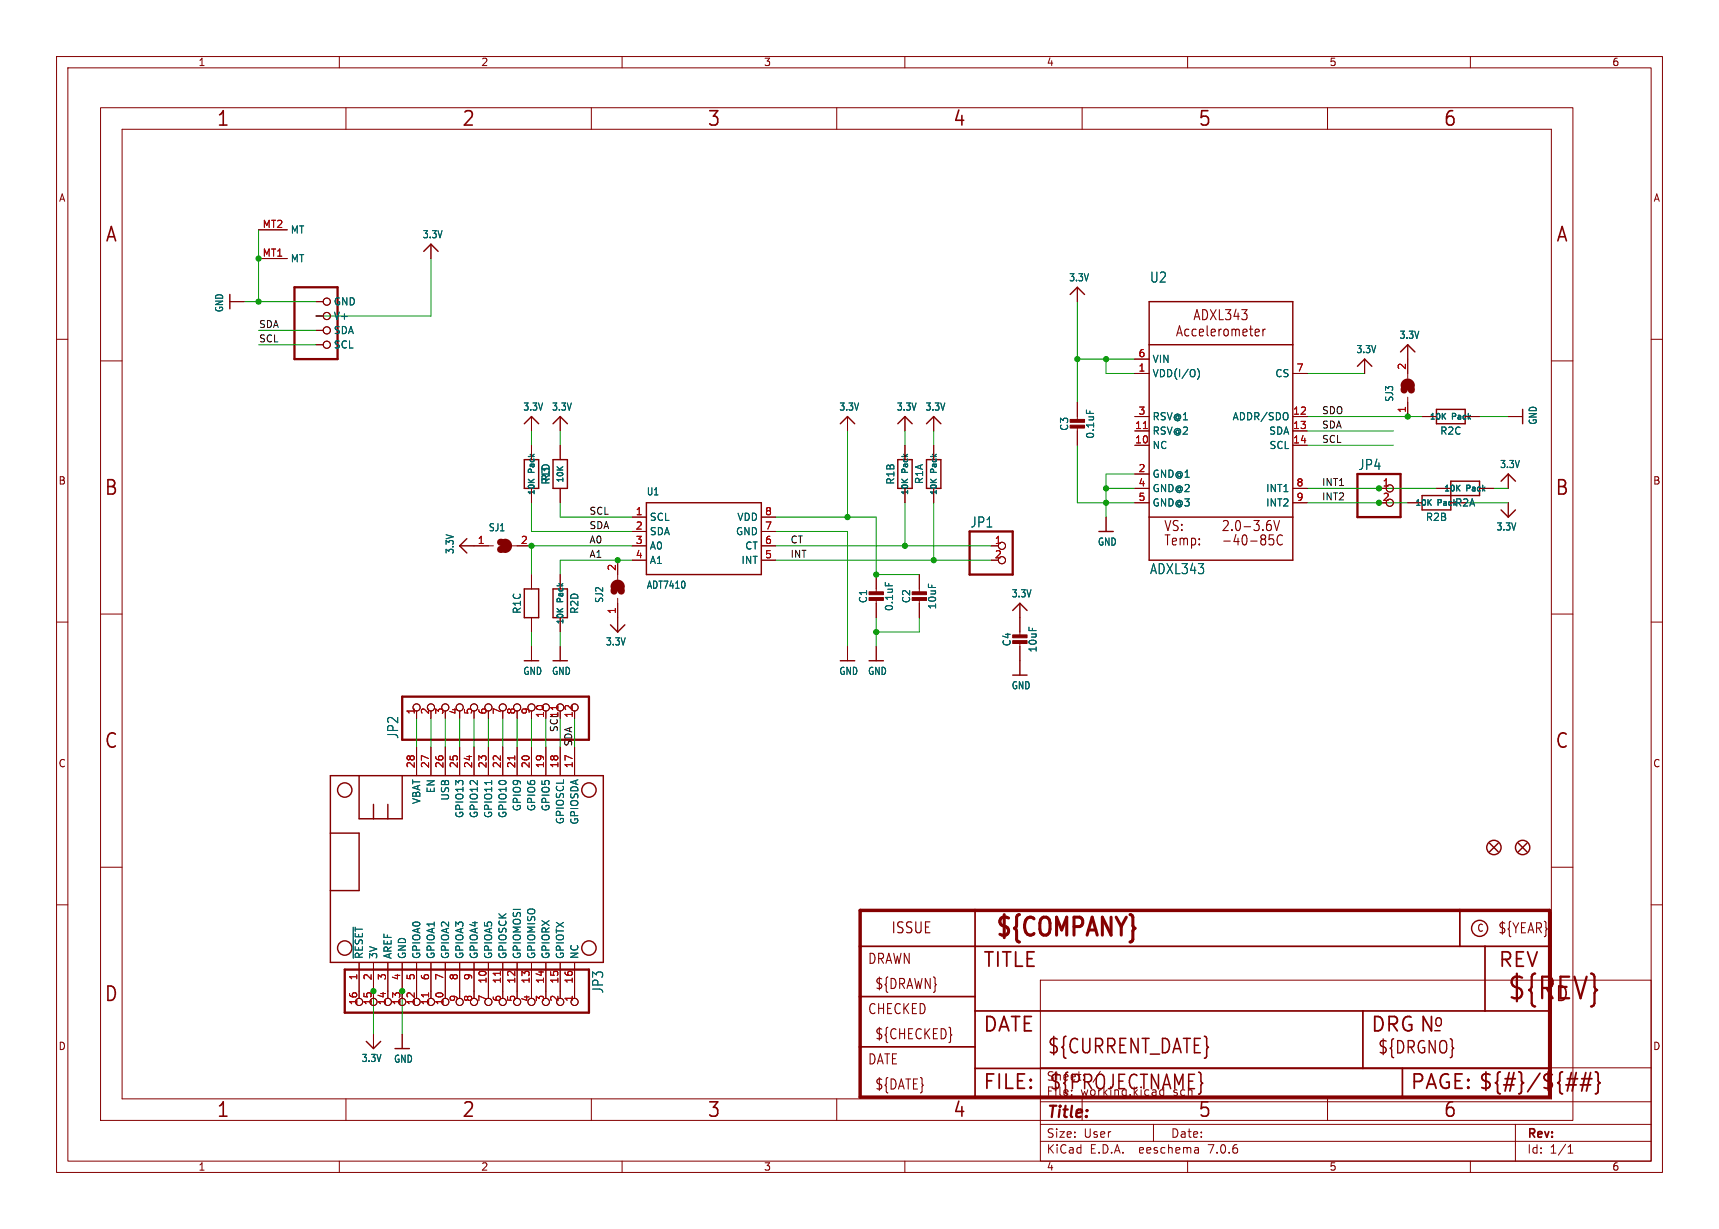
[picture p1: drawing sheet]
<svg xmlns="http://www.w3.org/2000/svg" width="304mm" height="217mm" viewBox="0 0 304 217" stroke-linecap="round" stroke-linejoin="round" font-family="sans-serif">
<g fill="none" stroke="#840000" stroke-width=".18">
<path d="M10 10h284v197.3h-284zM12 12h280v193.3h-280zM17.8 19h260.3v179.1h-260.3zM60 10v2M61.2 19v3.9M104.6 19v3.9M110 10v2M148 19v3.9M160 10v2M191.3 19v3.9M210 10v2M234.7 19v3.9"/>
<path d="M260 10v2M21.6 22.9h252.7v171.4h-252.7zM10 60h2M40.6 53.3h2.6M45.7 40.6h5.1M45.7 45.7h5.1M55.9 53.3h1.2M55.9 55.9h1.2M55.9 58.4h1.2M76.2 43.2v2.5M190.5 50.8v2.5M292 60h2"/>
<path d="M17.8 63.8h3.8M55.9 61h1.2M94 73.7v2.5M94 78.7v2.6M99.1 73.7v2.5M99.1 78.7v2.6M149.9 73.7v2.5M160 73.7v2.5M160 78.7v2.6M165.1 73.7v2.5M165.1 78.7v2.6M190.5 71.1v3.3"/>
<path d="M190.5 75.4v3.3M200.7 73.7h2.5M200.7 66h2.5M200.7 78.7h2.5M200.7 76.2h2.5M200.7 63.5h2.5M228.6 73.7h2.5M228.6 66h2.5M228.6 78.7h2.5M228.6 76.2h2.5M241.3 63.5v2.5M248.9 61v5.9"/>
<path d="M248.9 70.2v3.5M251.5 73.7h2.5M259.1 73.7h2.5M266.7 73.7h2.5M274.3 63.8h3.8M81.3 96.5h5.9M90.6 96.5h3.4M94 86.4v2.5M99.1 86.4v2.5M109.2 99.1v3.4M111.8 91.4h2.5M111.8 94h2.5"/>
<path d="M111.8 96.5h2.5M111.8 99.1h2.5M134.6 91.4h2.6M134.6 94h2.6M134.6 96.5h2.6M134.6 99.1h2.6M160 86.4v2.5M165.1 86.4v2.5M175.3 96.5h1.2M195.6 91.4v2.6M200.7 86.4h2.5M200.7 88.9h2.5"/>
<path d="M200.7 83.8h2.5M228.6 86.4h2.5M228.6 88.9h2.5M243.8 86.4h1.3M248.9 88.9h2.6M254 86.4h2.5M256.5 88.9h2.6M261.6 86.4h2.6M266.7 83.8v2.6M266.7 88.9v2.5M10 110h2M17.8 108.6h3.8"/>
<path d="M94 101.6v2.5M94 109.2v2.6M94 114.3v2.5M99.1 101.6v2.5M99.1 109.2v2.6M99.1 114.3v2.5M109.2 105.8v6M149.9 114.3v2.5M154.9 101.6v3.3M154.9 105.9v3.3M154.9 114.3v2.5M162.6 101.6v3.3"/>
<path d="M162.6 105.9v3.3M180.3 106.7v5.8M180.3 113.5v5.9M274.3 108.6h3.8M292 110h2M73.7 125.7v1.3M73.7 132.1v5.1M76.2 132.1v5.1M78.7 125.7v1.3M78.7 132.1v5.1M81.3 132.1v5.1M83.8 125.7v1.3"/>
<path d="M83.8 132.1v5.1M86.4 125.7v1.3M86.4 132.1v5.1M88.9 125.7v1.3M88.9 132.1v5.1M91.4 125.7v1.3M91.4 132.1v5.1M94 125.7v1.3M94 132.1v5.1M96.5 132.1v5.1M99.1 132.1v5.1M101.6 132.1v5.1"/>
<path d="M10 160h2M17.8 153.4h3.8M274.3 153.4h3.8M292 160h2M63.5 170.2v6.3M66 170.2v6.3M68.6 170.2v6.3M71.1 170.2v6.3M73.7 170.2v6.3M76.2 170.2v6.3M78.7 170.2v6.3M81.3 170.2v6.3"/>
<path d="M83.8 170.2v6.3M86.4 170.2v6.3M88.9 170.2v6.3M91.4 170.2v6.3M94 170.2v6.3M96.5 170.2v6.3M99.1 170.2v6.3M101.6 170.2v6.3M184 173.3h108v32h-108zM61.2 194.3v3.8M66 182.9v2.5M71.1 182.9v2.5"/>
<path d="M104.6 194.3v3.8M148 194.3v3.8M184 198.8h108M184 194.8h108M184 188.8h108M191.3 194.3v3.8M204 198.8v3M234.7 194.3v3.8M268 198.8v6.5M60 205.3v2M110 205.3v2M160 205.3v2"/>
<path d="M184 201.8h108M210 205.3v2M211.8 203l.1 .9M211.9 203.8l-.1 .1M211.9 203.3h-.1M260 205.3v2M277.3 203.9h.8M277.3 202.8l.4-.4v1.5"/>
<circle cx="57.8" cy="55.9" r=".63"/>
<circle cx="57.8" cy="53.3" r=".63"/>
<circle cx="57.8" cy="58.4" r=".63"/>
<circle cx="57.8" cy="61" r=".63"/>
<circle cx="177.2" cy="96.5" r=".63"/>
<circle cx="177.2" cy="99.1" r=".63"/>
<circle cx="245.7" cy="88.9" r=".63"/>
<circle cx="245.7" cy="86.4" r=".63"/>
<circle cx="73.7" cy="125.1" r=".63"/>
<circle cx="76.2" cy="125.1" r=".63"/>
<circle cx="78.7" cy="125.1" r=".63"/>
<circle cx="81.3" cy="125.1" r=".63"/>
<circle cx="83.8" cy="125.1" r=".63"/>
<circle cx="86.4" cy="125.1" r=".63"/>
<circle cx="88.9" cy="125.1" r=".63"/>
<circle cx="91.4" cy="125.1" r=".63"/>
<circle cx="94" cy="125.1" r=".63"/>
<circle cx="96.5" cy="125.1" r=".63"/>
<circle cx="99.1" cy="125.1" r=".63"/>
<circle cx="101.6" cy="125.1" r=".63"/>
<circle cx="63.5" cy="177.2" r=".63"/>
<circle cx="66" cy="177.2" r=".63"/>
<circle cx="68.6" cy="177.2" r=".63"/>
<circle cx="71.1" cy="177.2" r=".63"/>
<circle cx="73.7" cy="177.2" r=".63"/>
<circle cx="76.2" cy="177.2" r=".63"/>
<circle cx="78.7" cy="177.2" r=".63"/>
<circle cx="81.3" cy="177.2" r=".63"/>
<circle cx="83.8" cy="177.2" r=".63"/>
<circle cx="86.4" cy="177.2" r=".63"/>
<circle cx="88.9" cy="177.2" r=".63"/>
<circle cx="91.4" cy="177.2" r=".63"/>
<circle cx="94" cy="177.2" r=".63"/>
<circle cx="96.5" cy="177.2" r=".63"/>
<circle cx="99.1" cy="177.2" r=".63"/>
<circle cx="101.6" cy="177.2" r=".63"/>
</g>
<path d="M52.1 50.8h7.6v12.7h-7.6zM171.4 94h7.7v7.6h-7.7zM240 83.8h7.6v7.6h-7.6zM71.1 123.2h33v7.6h-33zM61 171.4h43.1v7.7h-43.1z" fill="none" stroke="#840000" stroke-width=".41"/>
<g fill="none" stroke="#840000" stroke-width=".25">
<path d="M40.6 52.1v2.5M74.9 44.4l1.3-1.2 1.3 1.2M189.2 52.1l1.3-1.3 1.3 1.3M203.2 53.3h25.4v45.8h-25.4zM92.7 74.9l1.3-1.2 1.2 1.2M97.8 74.9l1.3-1.2 1.2 1.2M148.6 74.9l1.3-1.2 1.2 1.2M158.7 74.9l1.3-1.2 1.3 1.2M163.8 74.9l1.3-1.2 1.3 1.2M203.2 61h25.4M240 64.8l1.3-1.3 1.3 1.3M247.6 62.2l1.3-1.2 1.3 1.2"/>
<path d="M254 72.4h5.1v2.5h-5.1zM269.2 72.4v2.5M82.5 95.2l-1.2 1.3 1.2 1.3M92.7 81.3h2.5v5.1h-2.5zM97.8 81.3h2.5v5.1h-2.5zM114.3 88.9h20.3v12.7h-20.3zM158.7 81.3h2.6v5.1h-2.6zM163.8 81.3h2.6v5.1h-2.6zM194.3 94h2.5M203.2 91.4h25.4M251.5 87.6h10.1v-2.5h-5.1v5.1h-5zM265.4 85.1l1.3-1.3 1.3 1.3"/>
<path d="M265.4 90.2l1.3 1.2 1.3-1.2M92.7 116.8h2.5M92.7 104.1h2.5v5.1h-2.5zM97.8 116.8h2.5M97.8 104.1h2.5v5.1h-2.5zM107.9 110.5l1.3 1.3 1.3-1.3M148.6 116.8h2.5M153.7 116.8h2.5M179.1 107.9l1.2-1.2 1.3 1.2M179.1 119.4h2.5M58.4 137.2h48.3v33h-48.3zM63.5 137.2v7.6h7.6v-7.6"/>
<path d="M58.4 147.3h5.1v10.2h-5.1M66 142.2v2.6M68.6 142.2v2.6M263.4 149.1l1.5 1.5M264.9 149.1l-1.5 1.5M268.5 149.1l1.5 1.5M270 149.1l-1.5 1.5M64.8 184.1l1.2 1.3 1.3-1.3M69.8 185.4h2.6"/>
<circle cx="61" cy="139.7" r="1.27"/>
<circle cx="104.1" cy="139.7" r="1.27"/>
<circle cx="264.2" cy="149.9" r="1.27"/>
<circle cx="269.2" cy="149.9" r="1.27"/>
<circle cx="61" cy="167.6" r="1.27"/>
<circle cx="104.1" cy="167.6" r="1.27"/>
<circle cx="261.6" cy="164.2" r="1.42"/>
</g>
<g fill="#840000" stroke="#840000" stroke-width=".18">
<path d="M153.7 105.7h2.5v.5h-2.5z"/>
<path d="M153.7 104.6h2.5v.6h-2.5z"/>
<path d="M189.2 75.2h2.6v.5h-2.6z"/>
<path d="M189.2 74.2h2.6v.5h-2.6z"/>
<path d="M179.1 113.3h2.5v.5h-2.5z"/>
<path d="M179.1 112.3h2.5v.5h-2.5z"/>
<path d="M161.3 105.7h2.5v.5h-2.5z"/>
<path d="M161.3 104.6h2.5v.6h-2.5z"/>
</g>
<path d="M192.1 72.5v.6M211.7 65.2a1.46 1.46 0 0 1 0 1.9M227.7 73.2v.9M156.5 103v.6M86.9 138v.7M62.5 164v5.4" fill="none" stroke="#006464" stroke-width=".18"/>
<g fill="none" stroke="#840000" stroke-width=".19">
<path d="M208.1 59.4l.5-1.8 .5 1.8M208.2 58.9h.7M210.2 58.3l-.4-.1-.3 .3v.6l.1 .2h.6M211.2 56.5l.5-1.7 .5 1.7M211.3 56h.7M211.5 58.3l-.4-.1-.3 .3v.6l.1 .2h.6M212.1 58.8l.7-.2-.1-.3-.4-.1-.2 .3 .1 .8h.5M212.7 54.8a.94 .94 0 0 1 .9 .6 .94 .94 0 0 1-.4 1l-.5 .1zM213.5 57.6v1.5l.2 .3M214 54.8l1 1.7M214.2 58.8l.7-.2-.1-.3-.4-.1-.2 .3v.8h.6M215 54.8l-1 1.7"/>
<path d="M215.5 58.2v1.2M215.6 54.8v1.7h.7M216 58.2l-.3 .1-.2 .2M216.5 58.3a.39 .39 0 0 1 .7 .2l-.1 .7a.39 .39 0 0 1-.4 .2 .39 .39 0 0 1-.3-.3v-.6zM216.7 54.8h.9l-.5 .6 .5 .2v.8l-.3 .1h-.4l-.2-.1M217.8 58.4a.37 .37 0 0 1 .6-.1l.1 .2M217.8 58.2v1.2M218.5 58.5l.2-.3 .4 .1v1.1M218.5 58.5v.9M218.6 54.7l-.4 1.2h.9M218.9 55.3v1.2M219.6 54.8h.9l-.5 .6a.41 .41 0 0 1 .5 .4l-.1 .6-.6 .1-.2-.1"/>
<path d="M219.8 58.8l.7-.2-.1-.3-.4-.1-.2 .3 .1 .8h.5M220.9 58.2h.6M221.2 57.6v1.5v.2l.3 .1M221.9 58.8l.8-.2-.1-.3-.4-.1-.3 .3 .1 .8h.6M223.3 58.2v1.2M223.7 58.2l-.2 .1-.2 .2M224.7 92.8l.1 .3-.1 .6M225.2 94.6h-.7l-.1 .8 .2-.1h.5l.1 .3v.6l-.2 .2h-.4l-.2-.2M225.2 92l.5 1.8 .6-1.8M226.8 94.8l-.1-.1a.51 .51 0 0 0-.8 .3l-.1 .6a.68 .68 0 0 0 .7 .8l.3-.2M168.2 182.9l.1 .1-.1 .1"/>
</g>
<path d="M202.2 75.8h.7M91 133.7v.7M98.6 124.8v.7M75.8 175.6v.7M88.5 171.8v.7" fill="none" stroke="#a90000" stroke-width=".18"/>
<path d="M248.3 69a.64 .64 0 0 1 .6-.7 .64 .64 0 0 1 .7 .7M248.3 68.2a.64 .64 0 0 1 .6-.6 .64 .64 0 0 1 .7 .6M88.5 95.9a.64 .64 0 0 1 .7 .6 .64 .64 0 0 1-.7 .7M89.3 95.9a.64 .64 0 0 1 .6 .6 .64 .64 0 0 1-.6 .7M108.6 104.5a.64 .64 0 0 1 .6-.6 .64 .64 0 0 1 .7 .6M108.6 103.8a.64 .64 0 0 1 .6-.7 .64 .64 0 0 1 .7 .7" fill="none" stroke="#840000" stroke-width="1.3"/>
<path d="M152.1 161h121.9v33h-121.9z" fill="none" stroke="#840000" stroke-width=".61"/>
<path d="M152.1 176.2h20.3M152.1 167.3h121.9M172.4 161v33M172.4 178.8h101.6M241 178.8v10.1M258.1 161v6.3M262.6 167.3v11.5M152.1 185.1h20.3M172.4 188.9h101.6M248 188.9v5.1" fill="none" stroke="#840000" stroke-width=".3"/>
<path d="M276.9 191.8h1.8M277.1 190.8h1.9M278.7 189.7l-.7 3.2M279.4 191.8h1.9M279.7 190.8h1.8M280.4 189.7l-.7 3.2M281.3 189.7l-.8 3.2M282.1 189.5l.4 .2 .1 .2v1.2l.3 .4-.3 .3v1.2l-.1 .3-.4 .1" fill="none" stroke="#840000" stroke-width=".32"/>
<g fill="none" stroke="#009600" stroke-width=".18">
<path d="M43.2 53.3h12.7M45.7 58.4h10.2M45.7 40.6v12.7M76.2 45.7v10.2h-20.3M190.5 53.3v17.8M45.7 61h10.2M94 76.2v2.5M99.1 76.2v2.5M149.9 76.2v15.2M160 76.2v2.5M165.1 76.2v2.5M190.5 78.7v10.2h10.2"/>
<path d="M190.5 63.5h10.2M195.6 63.5v2.5h5.1M231.1 76.2h15.3M231.1 66h10.2M231.1 73.7h20.4M231.1 78.7h15.3M261.6 73.7h5.1M94 88.9v5.1h17.8M99.1 88.9v2.5h12.7M111.8 99.1h-12.7v2.5M111.8 96.5h-17.8v5.1M137.2 99.1h38.1"/>
<path d="M137.2 91.4h17.7v10.2h7.7M137.2 96.5h38.1M137.2 94h12.7v20.3M160 88.9v7.6M165.1 88.9v10.2M195.6 86.4h5.1M200.7 83.8h-5.1v7.6M231.1 88.9h17.8M231.1 86.4h22.9M259.1 88.9h7.6M264.2 86.4h2.5M94 111.8v2.5"/>
<path d="M99.1 111.8v2.5M154.9 109.2v5.1M162.6 109.2v2.6h-7.7M73.7 127v5.1M76.2 127v5.1M78.7 127v5.1M81.3 127v5.1M83.8 127v5.1M86.4 127v5.1M88.9 127v5.1M91.4 127v5.1M94 127v5.1"/>
<path d="M96.5 127v5.1M99.1 127v5.1M101.6 127v5.1M66 175.3v7.6M71.1 175.3v7.6"/>
</g>
<g fill="#009600" stroke="#009600" stroke-width=".18">
<circle cx="195.6" cy="63.5" r=".46"/>
<circle cx="190.5" cy="63.5" r=".46"/>
<circle cx="243.8" cy="86.4" r=".46"/>
<circle cx="243.8" cy="88.9" r=".46"/>
<circle cx="195.6" cy="86.4" r=".46"/>
<circle cx="195.6" cy="88.9" r=".46"/>
<circle cx="66" cy="175.3" r=".46"/>
<circle cx="71.1" cy="175.3" r=".46"/>
<circle cx="165.1" cy="99.1" r=".46"/>
<circle cx="160" cy="96.5" r=".46"/>
<circle cx="149.9" cy="91.4" r=".46"/>
<circle cx="154.9" cy="101.6" r=".46"/>
<circle cx="154.9" cy="111.8" r=".46"/>
<circle cx="109.2" cy="99.1" r=".46"/>
<circle cx="45.7" cy="45.7" r=".46"/>
<circle cx="94" cy="96.5" r=".46"/>
<circle cx="45.7" cy="53.3" r=".46"/>
<circle cx="248.9" cy="73.7" r=".46"/>
</g>
<text font-size="5.3" fill="#840000" x="266.4" y="177.3">${REV}</text>
<text font-size="4.4" fill="#840000" x="175.7" y="166.3">${COMPANY}</text>
<g font-size="3.5" fill="#840000">
<text x="38.2" y="22.7">1</text>
<text x="81.6" y="22.7">2</text>
<text x="125" y="22.7">3</text>
<text x="168.4" y="22.7">4</text>
<text x="211.8" y="22.7">5</text>
<text x="255.1" y="22.7">6</text>
<text x="18.5" y="43.1">A</text>
<text x="275" y="43.1">A</text>
<text x="18.3" y="87.9">B</text>
<text x="274.9" y="87.9">B</text>
<text x="18.3" y="132.7">C</text>
<text x="274.9" y="132.7">C</text>
<text x="173.7" y="171.4">TITLE</text>
<text x="264.8" y="171.4">REV</text>
<text x="18.3" y="177.4">D</text>
<text x="274.9" y="177.4">D</text>
<text x="173.7" y="182.9">DATE</text>
<text x="242.3" y="182.9">DRG N</text>
<text x="185.1" y="186.7">${CURRENT_DATE}</text>
<text x="38.2" y="197.9">1</text>
<text x="81.6" y="197.9">2</text>
<text x="125" y="197.9">3</text>
<text x="168.4" y="197.9">4</text>
<text x="173.7" y="193">FILE:</text>
<text x="185.4" y="193">${PROJECTNAME}</text>
<text x="211.8" y="197.9">5</text>
<text x="249.3" y="193">PAGE: ${#}/${##}</text>
<text x="255.1" y="197.9">6</text>
</g>
<g font-size="3" fill="#840000">
<text x="253.4" y="181.9">o</text>
<text x="243.5" y="186.6">${DRGNO}</text>
</g>
<text font-size="2.8" fill="#840000" x="185" y="198.2">Title:</text>
<text font-size="2.7" fill="#840000" x="157.5" y="165.3">ISSUE</text>
<g font-size="2.5" fill="#006464">
<text x="203.3" y="50.2">U2</text>
<text x="240.1" y="83.3">JP4</text>
<text x="171.5" y="93.5">JP1</text>
<text x="203.3" y="101.7">ADXL343</text>
<text x="70.6" y="130.8" transform="rotate(-90 70.6 130.8)">JP2</text>
<text x="106.9" y="175.8" transform="rotate(-90 106.9 175.8)">JP3</text>
</g>
<g font-size="2.5" fill="#840000">
<text x="205.7" y="94.2">VS:</text>
<text x="215.9" y="94.2">2.0-3.6V</text>
<text x="205.7" y="96.7">Temp:</text>
<text x="215.9" y="96.7">-40-85C</text>
<text x="264.8" y="165.3">${YEAR}</text>
<text x="153.4" y="170.7">DRAWN</text>
<text x="153.4" y="179.6">CHECKED</text>
<text x="154.6" y="175.2">${DRAWN}</text>
<text x="154.6" y="184">${CHECKED}</text>
<text x="153.4" y="188.5">DATE</text>
<text x="154.6" y="192.9">${DATE}</text>
</g>
<g font-size="2.1" fill="#840000">
<text x="185" y="191.3">Sheet:</text>
<text x="193.2" y="191.3">/</text>
<text x="185" y="194">File:</text>
<text x="191" y="194">working.kicad_sch</text>
<text x="185" y="201.4">Size:</text>
<text x="191.6" y="201.4">User</text>
<text x="207" y="201.4">Date:</text>
<text x="270" y="201.6">Rev:</text>
<text x="185" y="204.2">KiCad</text>
<text x="192.7" y="204.2">E.D.A.</text>
<text x="201.6" y="204.2">eeschema</text>
<text x="213.9" y="204.2">7.0.6</text>
<text x="270" y="204.2">Id:</text>
<text x="274" y="204.2">1/1</text>
</g>
<g font-size="1.8" fill="#840000">
<text x="35" y="11.9">1</text>
<text x="85" y="11.9">2</text>
<text x="135" y="11.9">3</text>
<text x="185" y="11.9">4</text>
<text x="235" y="11.9">5</text>
<text x="285" y="11.9">6</text>
<text x="10.3" y="35.9">A</text>
<text x="292.3" y="35.9">A</text>
<text x="10.3" y="85.9">B</text>
<text x="292.2" y="85.9">B</text>
<text x="10.3" y="135.9">C</text>
<text x="292.2" y="135.9">C</text>
<text x="261.1" y="165">C</text>
<text x="10.3" y="185.9">D</text>
<text x="292.2" y="185.9">D</text>
<text x="35" y="207.2">1</text>
<text x="85" y="207.2">2</text>
<text x="135" y="207.2">3</text>
<text x="185" y="207.2">4</text>
<text x="235" y="207.2">5</text>
<text x="285" y="207.2">6</text>
</g>
<g font-size="1.8" fill="#a90000">
<text x="46.3" y="40.4">MT2</text>
<text x="46.3" y="45.5">MT1</text>
<text x="201.2" y="65.8">1</text>
<text x="201.2" y="63.2">6</text>
<text x="229.2" y="65.8">7</text>
<text x="248.7" y="65.5" transform="rotate(-90 248.7 65.5)">2</text>
<text x="200.6" y="75.9">11</text>
<text x="201.2" y="73.4">3</text>
<text x="228.6" y="73.4">12</text>
<text x="228.6" y="75.9">13</text>
<text x="248.7" y="73.1" transform="rotate(-90 248.7 73.1)">1</text>
<text x="200.6" y="78.5">10</text>
<text x="201.2" y="83.6">2</text>
<text x="228.6" y="78.5">14</text>
<text x="201.2" y="86.1">4</text>
<text x="201.2" y="88.6">5</text>
<text x="229.2" y="86.1">8</text>
<text x="229.2" y="88.6">9</text>
<text x="244.4" y="86.1">1</text>
<text x="244.4" y="88.6">2</text>
<text x="112.3" y="91.2">1</text>
<text x="112.3" y="93.7">2</text>
<text x="135.2" y="93.7">7</text>
<text x="135.2" y="91.2">8</text>
<text x="84.4" y="96.3">1</text>
<text x="92" y="96.3">2</text>
<text x="109" y="101" transform="rotate(-90 109 101)">2</text>
<text x="112.3" y="96.3">3</text>
<text x="112.3" y="98.8">4</text>
<text x="135.2" y="98.8">5</text>
<text x="135.2" y="96.3">6</text>
<text x="175.8" y="96.3">1</text>
<text x="175.8" y="98.8">2</text>
<text x="109" y="108.7" transform="rotate(-90 109 108.7)">1</text>
<text x="73.4" y="126.4" transform="rotate(-90 73.4 126.4)">1</text>
<text x="75.9" y="126.4" transform="rotate(-90 75.9 126.4)">2</text>
<text x="78.5" y="126.4" transform="rotate(-90 78.5 126.4)">3</text>
<text x="81" y="126.4" transform="rotate(-90 81 126.4)">4</text>
<text x="83.6" y="126.4" transform="rotate(-90 83.6 126.4)">5</text>
<text x="86.1" y="126.4" transform="rotate(-90 86.1 126.4)">6</text>
<text x="88.6" y="126.4" transform="rotate(-90 88.6 126.4)">7</text>
<text x="91.2" y="126.4" transform="rotate(-90 91.2 126.4)">8</text>
<text x="93.7" y="126.4" transform="rotate(-90 93.7 126.4)">9</text>
<text x="96.3" y="127" transform="rotate(-90 96.3 127)">10</text>
<text x="98.8" y="127" transform="rotate(-90 98.8 127)">11</text>
<text x="101.3" y="127" transform="rotate(-90 101.3 127)">12</text>
<text x="73.4" y="135.9" transform="rotate(-90 73.4 135.9)">28</text>
<text x="75.9" y="135.9" transform="rotate(-90 75.9 135.9)">27</text>
<text x="78.5" y="135.9" transform="rotate(-90 78.5 135.9)">26</text>
<text x="81" y="135.9" transform="rotate(-90 81 135.9)">25</text>
<text x="83.6" y="135.9" transform="rotate(-90 83.6 135.9)">24</text>
<text x="86.1" y="135.9" transform="rotate(-90 86.1 135.9)">23</text>
<text x="88.6" y="135.9" transform="rotate(-90 88.6 135.9)">22</text>
<text x="91.2" y="135.9" transform="rotate(-90 91.2 135.9)">21</text>
<text x="93.7" y="135.9" transform="rotate(-90 93.7 135.9)">20</text>
<text x="96.3" y="135.9" transform="rotate(-90 96.3 135.9)">19</text>
<text x="98.8" y="135.9" transform="rotate(-90 98.8 135.9)">18</text>
<text x="101.3" y="135.9" transform="rotate(-90 101.3 135.9)">17</text>
<text x="63.2" y="173.4" transform="rotate(-90 63.2 173.4)">1</text>
<text x="65.8" y="173.4" transform="rotate(-90 65.8 173.4)">2</text>
<text x="68.3" y="173.4" transform="rotate(-90 68.3 173.4)">3</text>
<text x="70.9" y="173.4" transform="rotate(-90 70.9 173.4)">4</text>
<text x="73.4" y="173.4" transform="rotate(-90 73.4 173.4)">5</text>
<text x="75.9" y="173.4" transform="rotate(-90 75.9 173.4)">6</text>
<text x="78.5" y="173.4" transform="rotate(-90 78.5 173.4)">7</text>
<text x="81" y="173.4" transform="rotate(-90 81 173.4)">8</text>
<text x="83.6" y="173.4" transform="rotate(-90 83.6 173.4)">9</text>
<text x="63.2" y="177.8" transform="rotate(-90 63.2 177.8)">16</text>
<text x="65.8" y="177.8" transform="rotate(-90 65.8 177.8)">15</text>
<text x="68.3" y="177.8" transform="rotate(-90 68.3 177.8)">14</text>
<text x="70.9" y="177.8" transform="rotate(-90 70.9 177.8)">13</text>
<text x="73.4" y="177.8" transform="rotate(-90 73.4 177.8)">12</text>
<text x="75.9" y="177.8" transform="rotate(-90 75.9 177.8)">11</text>
<text x="78.5" y="177.8" transform="rotate(-90 78.5 177.8)">10</text>
<text x="81" y="177.2" transform="rotate(-90 81 177.2)">9</text>
<text x="83.6" y="177.2" transform="rotate(-90 83.6 177.2)">8</text>
<text x="86.1" y="177.2" transform="rotate(-90 86.1 177.2)">7</text>
<text x="86.1" y="174" transform="rotate(-90 86.1 174)">10</text>
<text x="88.6" y="177.2" transform="rotate(-90 88.6 177.2)">6</text>
<text x="88.6" y="174" transform="rotate(-90 88.6 174)">11</text>
<text x="91.2" y="177.2" transform="rotate(-90 91.2 177.2)">5</text>
<text x="91.2" y="174" transform="rotate(-90 91.2 174)">12</text>
<text x="93.7" y="177.2" transform="rotate(-90 93.7 177.2)">4</text>
<text x="93.7" y="174" transform="rotate(-90 93.7 174)">13</text>
<text x="96.3" y="177.2" transform="rotate(-90 96.3 177.2)">3</text>
<text x="96.3" y="174" transform="rotate(-90 96.3 174)">14</text>
<text x="98.8" y="177.2" transform="rotate(-90 98.8 177.2)">2</text>
<text x="98.8" y="174" transform="rotate(-90 98.8 174)">15</text>
<text x="101.3" y="177.2" transform="rotate(-90 101.3 177.2)">1</text>
<text x="101.3" y="174" transform="rotate(-90 101.3 174)">16</text>
</g>
<g font-size="1.8" fill="#006464">
<text x="51.3" y="41.5">MT</text>
<text x="51.3" y="46.6">MT</text>
<text x="74.6" y="42.3">3.3V</text>
<text x="188.9" y="50">3.3V</text>
<text x="39.7" y="55.3" transform="rotate(-90 39.7 55.3)">GND</text>
<text x="58.9" y="54.2">GND</text>
<text x="58.9" y="56.7">V+</text>
<text x="58.9" y="59.3">SDA</text>
<text x="58.9" y="61.8">SCL</text>
<text x="203.7" y="64.4">VIN</text>
<text x="239.7" y="62.7">3.3V</text>
<text x="247.4" y="60.1">3.3V</text>
<text x="203.7" y="66.9">VDD(I/O)</text>
<text x="225.4" y="66.9">CS</text>
<text x="246.5" y="71.1" transform="rotate(-90 246.5 71.1)">SJ3</text>
<text x="92.4" y="72.8">3.3V</text>
<text x="97.5" y="72.8">3.3V</text>
<text x="148.3" y="72.8">3.3V</text>
<text x="158.5" y="72.8">3.3V</text>
<text x="163.5" y="72.8">3.3V</text>
<text x="189.1" y="76.3" transform="rotate(-90 189.1 76.3)">C3</text>
<text x="193.7" y="77.7" transform="rotate(-90 193.7 77.7)">0.1uF</text>
<text x="203.7" y="77.1">RSV@2</text>
<text x="203.7" y="74.5">RSV@1</text>
<text x="217.8" y="74.5">ADDR/SDO</text>
<text x="224.3" y="77.1">SDA</text>
<text x="254.6" y="77.1">R2C</text>
<text x="271.9" y="75.2" transform="rotate(-90 271.9 75.2)">GND</text>
<text x="203.7" y="79.6">NC</text>
<text x="224.4" y="79.6">SCL</text>
<text x="265.2" y="83">3.3V</text>
<text x="97.4" y="85.8" transform="rotate(-90 97.4 85.8)">R1D</text>
<text x="97.4" y="85.2" transform="rotate(-90 97.4 85.2)">R3</text>
<text x="114.3" y="87.8">U1</text>
<text x="158.3" y="85.8" transform="rotate(-90 158.3 85.8)">R1B</text>
<text x="163.4" y="85.7" transform="rotate(-90 163.4 85.7)">R1A</text>
<text x="203.7" y="84.7">GND@1</text>
<text x="203.7" y="87.2">GND@2</text>
<text x="203.7" y="89.8">GND@3</text>
<text x="223.8" y="87.2">INT1</text>
<text x="223.8" y="89.8">INT2</text>
<text x="257.2" y="89.8">R2A</text>
<text x="86.3" y="94.1">SJ1</text>
<text x="114.8" y="92.3">SCL</text>
<text x="114.8" y="94.8">SDA</text>
<text x="130" y="94.8">GND</text>
<text x="130.3" y="92.3">VDD</text>
<text x="252" y="92.3">R2B</text>
<text x="264.5" y="94">3.3V</text>
<text x="80.4" y="98.1" transform="rotate(-90 80.4 98.1)">3.3V</text>
<text x="114.8" y="97.4">A0</text>
<text x="114.8" y="99.9">A1</text>
<text x="131" y="99.9">INT</text>
<text x="131.7" y="97.4">CT</text>
<text x="194" y="96.7">GND</text>
<text x="106.8" y="106.7" transform="rotate(-90 106.8 106.7)">SJ2</text>
<text x="114.3" y="104.3">ADT7410</text>
<text x="153.5" y="106.8" transform="rotate(-90 153.5 106.8)">C1</text>
<text x="161.1" y="106.8" transform="rotate(-90 161.1 106.8)">C2</text>
<text x="165.7" y="107.9" transform="rotate(-90 165.7 107.9)">10uF</text>
<text x="178.8" y="105.8">3.3V</text>
<text x="92.3" y="108.7" transform="rotate(-90 92.3 108.7)">R1C</text>
<text x="102.5" y="108.7" transform="rotate(-90 102.5 108.7)">R2D</text>
<text x="158.1" y="108.2" transform="rotate(-90 158.1 108.2)">0.1uF</text>
<text x="92.4" y="119.5">GND</text>
<text x="97.5" y="119.5">GND</text>
<text x="107" y="114.3">3.3V</text>
<text x="148.3" y="119.5">GND</text>
<text x="153.4" y="119.5">GND</text>
<text x="178.9" y="114.4" transform="rotate(-90 178.9 114.4)">C4</text>
<text x="183.5" y="115.5" transform="rotate(-90 183.5 115.5)">10uF</text>
<text x="178.8" y="122.1">GND</text>
<text x="74.5" y="142.3" transform="rotate(-90 74.5 142.3)">VBAT</text>
<text x="77.1" y="140.4" transform="rotate(-90 77.1 140.4)">EN</text>
<text x="79.6" y="141.7" transform="rotate(-90 79.6 141.7)">USB</text>
<text x="92.3" y="143.6" transform="rotate(-90 92.3 143.6)">GPIO9</text>
<text x="94.8" y="143.6" transform="rotate(-90 94.8 143.6)">GPIO6</text>
<text x="97.4" y="143.6" transform="rotate(-90 97.4 143.6)">GPIO5</text>
<text x="82.1" y="144.8" transform="rotate(-90 82.1 144.8)">GPIO13</text>
<text x="84.7" y="144.8" transform="rotate(-90 84.7 144.8)">GPIO12</text>
<text x="87.2" y="144.8" transform="rotate(-90 87.2 144.8)">GPIO11</text>
<text x="89.8" y="144.8" transform="rotate(-90 89.8 144.8)">GPIO10</text>
<text x="99.9" y="145.9" transform="rotate(-90 99.9 145.9)">GPIOSCL</text>
<text x="102.5" y="145.9" transform="rotate(-90 102.5 145.9)">GPIOSDA</text>
<text x="64.4" y="169.7" transform="rotate(-90 64.4 169.7)">~{RESET}</text>
<text x="66.9" y="169.7" transform="rotate(-90 66.9 169.7)">3V</text>
<text x="69.4" y="169.7" transform="rotate(-90 69.4 169.7)">AREF</text>
<text x="72" y="169.7" transform="rotate(-90 72 169.7)">GND</text>
<text x="74.5" y="169.7" transform="rotate(-90 74.5 169.7)">GPIOA0</text>
<text x="77.1" y="169.7" transform="rotate(-90 77.1 169.7)">GPIOA1</text>
<text x="79.6" y="169.7" transform="rotate(-90 79.6 169.7)">GPIOA2</text>
<text x="82.1" y="169.7" transform="rotate(-90 82.1 169.7)">GPIOA3</text>
<text x="84.7" y="169.7" transform="rotate(-90 84.7 169.7)">GPIOA4</text>
<text x="87.2" y="169.7" transform="rotate(-90 87.2 169.7)">GPIOA5</text>
<text x="89.8" y="169.7" transform="rotate(-90 89.8 169.7)">GPIOSCK</text>
<text x="92.3" y="169.7" transform="rotate(-90 92.3 169.7)">GPIOMOSI</text>
<text x="94.8" y="169.7" transform="rotate(-90 94.8 169.7)">GPIOMISO</text>
<text x="97.4" y="169.7" transform="rotate(-90 97.4 169.7)">GPIORX</text>
<text x="99.9" y="169.7" transform="rotate(-90 99.9 169.7)">GPIOTX</text>
<text x="102.5" y="169.7" transform="rotate(-90 102.5 169.7)">NC</text>
<text x="63.9" y="188">3.3V</text>
<text x="69.6" y="188.1">GND</text>
</g>
<g font-size="1.7" fill="#0f0f0f">
<text x="45.7" y="58.1">SDA</text>
<text x="45.7" y="60.6">SCL</text>
<text x="233.7" y="75.9">SDA</text>
<text x="233.7" y="73.3">SDO</text>
<text x="233.7" y="78.4">SCL</text>
<text x="233.7" y="88.6">INT2</text>
<text x="233.7" y="86">INT1</text>
<text x="104.1" y="93.6">SDA</text>
<text x="104.1" y="91.1">SCL</text>
<text x="104.1" y="96.2">A0</text>
<text x="104.1" y="98.7">A1</text>
<text x="139.7" y="98.7">INT</text>
<text x="139.7" y="96.2">CT</text>
<text x="98.7" y="129.5" transform="rotate(-90 98.7 129.5)">SCL</text>
<text x="101.3" y="132.1" transform="rotate(-90 101.3 132.1)">SDA</text>
</g>
<g font-size="1.4" fill="#006464">
<text x="252.7" y="74.5">10K</text>
<text x="256.8" y="74.5">Pack</text>
<text x="94.8" y="83.6" transform="rotate(-90 94.8 83.6)">Pack</text>
<text x="160.8" y="83.6" transform="rotate(-90 160.8 83.6)">Pack</text>
<text x="165.9" y="83.6" transform="rotate(-90 165.9 83.6)">Pack</text>
<text x="94.8" y="87.7" transform="rotate(-90 94.8 87.7)">10K</text>
<text x="99.9" y="85.5" transform="rotate(-90 99.9 85.5)">10K</text>
<text x="160.8" y="87.7" transform="rotate(-90 160.8 87.7)">10K</text>
<text x="165.9" y="87.7" transform="rotate(-90 165.9 87.7)">10K</text>
<text x="250.1" y="89.7">10K</text>
<text x="254.3" y="89.7">Pack</text>
<text x="255.2" y="87.2">10K</text>
<text x="259.3" y="87.2">Pack</text>
<text x="99.9" y="106.4" transform="rotate(-90 99.9 106.4)">Pack</text>
<text x="99.9" y="110.6" transform="rotate(-90 99.9 110.6)">10K</text>
</g>
</svg>
